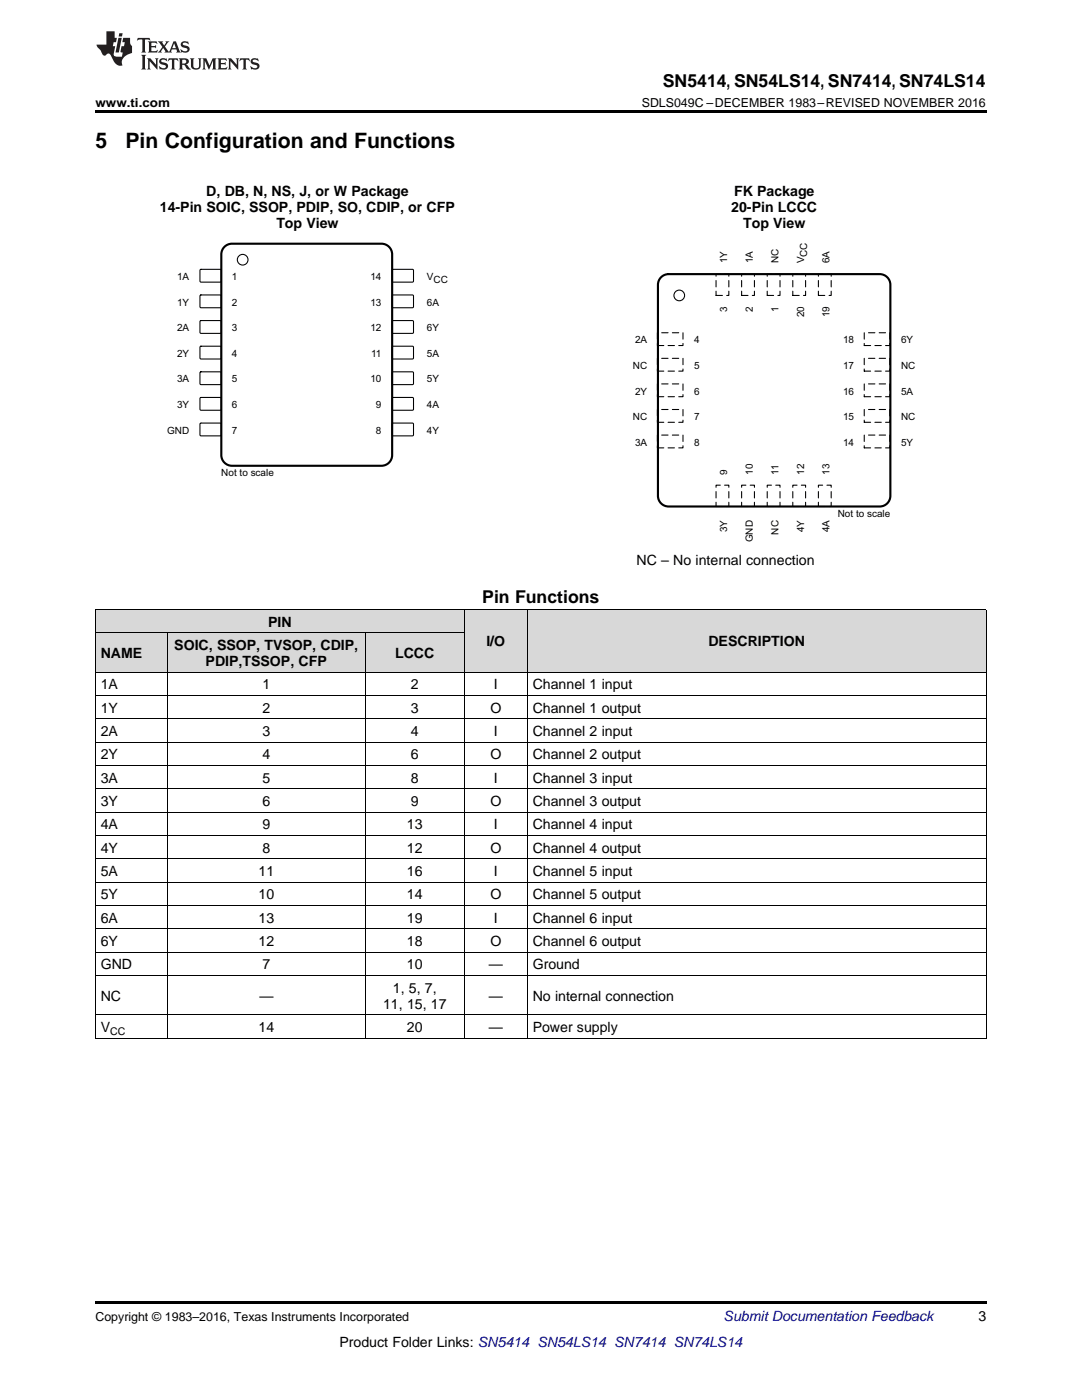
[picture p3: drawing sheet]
<svg xmlns="http://www.w3.org/2000/svg" width="216mm" height="279mm" viewBox="0 0 216 279" stroke-linecap="round" stroke-linejoin="round" font-family="sans-serif">
<g fill="#d8d8d8">
<path d="M92.7 121.7h12.5v12.5h-12.5z"/>
<path d="M105.2 121.7h91.6v12.5h-91.6z"/>
<path d="M19 126.4h14.4v7.8h-14.4z"/>
<path d="M33.4 126.4h39.5v7.8h-39.5z"/>
<path d="M72.9 126.4h19.8v7.8h-19.8z"/>
<path d="M19 121.7h14.4v4.7h-14.4z"/>
<path d="M33.4 121.7h39.5v4.7h-39.5z"/>
<path d="M72.9 121.7h19.8v4.7h-19.8z"/>
</g>
<path d="M19 207.2h.2zM72.8 207.2h.1zM92.6 207.2h.1zM105.1 207.2h.1zM196.7 207.2h.1zM19 259.7h177.8v.5h-177.8z" fill="#000"/>
<g fill="none" stroke="#000" stroke-width=".2">
<path d="M19 138.8h177.8M19 134.1h177.8M19 126.3h73.7M19 121.7h177.8M19.1 121.7v85.5M33.4 126.3v80.9M72.9 126.3v80.9M92.6 121.7v85.5M105.2 121.7v85.5M196.8 121.7v85.5M19 157.4h177.8M19 152.8h177.8"/>
<path d="M19 148.1h177.8M19 143.5h177.8M19 176.1h177.8M19 171.4h177.8M19 166.7h177.8M19 162.1h177.8M19 194.7h177.8M19 190h177.8M19 185.4h177.8M19 180.7h177.8M19 207.2h177.8M19 202.5h177.8"/>
</g>
<path d="M131.2 66.4h5.1v2.6h-5.1z" fill-rule="evenodd" fill="#fff"/>
<path d="M131.2 66.4h5.1v2.6h-5.1z" fill="none" stroke="#000" stroke-width=".21" stroke-dasharray="1.3 .9"/>
<path d="M131.2 71.5h5.1v2.6h-5.1z" fill-rule="evenodd" fill="#fff"/>
<path d="M131.2 71.5h5.1v2.6h-5.1z" fill="none" stroke="#000" stroke-width=".21" stroke-dasharray="1.3 .9"/>
<path d="M131.2 76.6h5.1v2.6h-5.1z" fill-rule="evenodd" fill="#fff"/>
<path d="M131.2 76.6h5.1v2.6h-5.1z" fill="none" stroke="#000" stroke-width=".21" stroke-dasharray="1.3 .9"/>
<path d="M131.2 81.7h5.1v2.6h-5.1z" fill-rule="evenodd" fill="#fff"/>
<path d="M131.2 81.7h5.1v2.6h-5.1z" fill="none" stroke="#000" stroke-width=".21" stroke-dasharray="1.3 .9"/>
<path d="M131.2 86.8h5.1v2.6h-5.1z" fill-rule="evenodd" fill="#fff"/>
<path d="M131.2 86.8h5.1v2.6h-5.1z" fill="none" stroke="#000" stroke-width=".21" stroke-dasharray="1.3 .9"/>
<path d="M142.9 96.8h2.5v4.3h-2.5z" fill-rule="evenodd" fill="#fff"/>
<path d="M142.9 96.8h2.5v4.3h-2.5z" fill="none" stroke="#000" stroke-width=".21" stroke-dasharray="1.3 .9"/>
<path d="M148 96.8h2.5v4.3h-2.5z" fill-rule="evenodd" fill="#fff"/>
<path d="M148 96.8h2.5v4.3h-2.5z" fill="none" stroke="#000" stroke-width=".21" stroke-dasharray="1.3 .9"/>
<path d="M153.1 96.8h2.5v4.3h-2.5z" fill-rule="evenodd" fill="#fff"/>
<path d="M153.1 96.8h2.5v4.3h-2.5z" fill="none" stroke="#000" stroke-width=".21" stroke-dasharray="1.3 .9"/>
<path d="M158.2 96.8h2.5v4.3h-2.5z" fill-rule="evenodd" fill="#fff"/>
<path d="M158.2 96.8h2.5v4.3h-2.5z" fill="none" stroke="#000" stroke-width=".21" stroke-dasharray="1.3 .9"/>
<path d="M163.3 96.8h2.6v4.3h-2.6z" fill-rule="evenodd" fill="#fff"/>
<path d="M163.3 96.8h2.6v4.3h-2.6z" fill="none" stroke="#000" stroke-width=".21" stroke-dasharray="1.3 .9"/>
<path d="M172.4 86.8h5.2v2.6h-5.2z" fill-rule="evenodd" fill="#fff"/>
<path d="M172.4 86.8h5.2v2.6h-5.2z" fill="none" stroke="#000" stroke-width=".21" stroke-dasharray="1.3 .9"/>
<path d="M172.4 81.7h5.2v2.6h-5.2z" fill-rule="evenodd" fill="#fff"/>
<path d="M172.4 81.7h5.2v2.6h-5.2z" fill="none" stroke="#000" stroke-width=".21" stroke-dasharray="1.3 .9"/>
<path d="M172.4 76.6h5.2v2.6h-5.2z" fill-rule="evenodd" fill="#fff"/>
<path d="M172.4 76.6h5.2v2.6h-5.2z" fill="none" stroke="#000" stroke-width=".21" stroke-dasharray="1.3 .9"/>
<path d="M172.4 71.5h5.2v2.6h-5.2z" fill-rule="evenodd" fill="#fff"/>
<path d="M172.4 71.5h5.2v2.6h-5.2z" fill="none" stroke="#000" stroke-width=".21" stroke-dasharray="1.3 .9"/>
<path d="M172.4 66.4h5.2v2.6h-5.2z" fill-rule="evenodd" fill="#fff"/>
<path d="M172.4 66.4h5.2v2.6h-5.2z" fill="none" stroke="#000" stroke-width=".21" stroke-dasharray="1.3 .9"/>
<path d="M163.3 54.7h2.6v4.3h-2.6z" fill-rule="evenodd" fill="#fff"/>
<path d="M163.3 54.7h2.6v4.3h-2.6z" fill="none" stroke="#000" stroke-width=".21" stroke-dasharray="1.3 .9"/>
<path d="M158.2 54.7h2.5v4.3h-2.5z" fill-rule="evenodd" fill="#fff"/>
<path d="M158.2 54.7h2.5v4.3h-2.5z" fill="none" stroke="#000" stroke-width=".21" stroke-dasharray="1.3 .9"/>
<path d="M153.1 54.7h2.5v4.3h-2.5z" fill-rule="evenodd" fill="#fff"/>
<path d="M153.1 54.7h2.5v4.3h-2.5z" fill="none" stroke="#000" stroke-width=".21" stroke-dasharray="1.3 .9"/>
<path d="M148 54.7h2.5v4.3h-2.5z" fill-rule="evenodd" fill="#fff"/>
<path d="M148 54.7h2.5v4.3h-2.5z" fill="none" stroke="#000" stroke-width=".21" stroke-dasharray="1.3 .9"/>
<path d="M142.9 54.7h2.5v4.3h-2.5z" fill-rule="evenodd" fill="#fff"/>
<path d="M142.9 54.7h2.5v4.3h-2.5z" fill="none" stroke="#000" stroke-width=".21" stroke-dasharray="1.3 .9"/>
<circle cx="135.5" cy="59" r="1.06" fill="none" stroke="#000" stroke-width=".21"/>
<path d="M131.9 55.3l.9-.5 .6-.1h42.1a2.13 2.13 0 0 1 2.2 2.1v42.2a2.13 2.13 0 0 1-2.2 2.1h-42.1a2.13 2.13 0 0 1-2.1-2.1v-42.2l.1-.5z" fill="none" stroke="#000" stroke-width=".43"/>
<path d="M40 53.8h4.1v2.4h-4.1z" fill-rule="evenodd" fill="#fff"/>
<path d="M40 53.8h4.1v2.4h-4.1z" fill="none" stroke="#000" stroke-width=".21"/>
<path d="M78.3 53.8h4.1v2.4h-4.1z" fill-rule="evenodd" fill="#fff"/>
<path d="M78.3 53.8h4.1v2.4h-4.1z" fill="none" stroke="#000" stroke-width=".21"/>
<path d="M40 58.9h4.1v2.5h-4.1z" fill-rule="evenodd" fill="#fff"/>
<path d="M40 58.9h4.1v2.5h-4.1z" fill="none" stroke="#000" stroke-width=".21"/>
<path d="M78.3 58.9h4.1v2.5h-4.1z" fill-rule="evenodd" fill="#fff"/>
<path d="M78.3 58.9h4.1v2.5h-4.1z" fill="none" stroke="#000" stroke-width=".21"/>
<path d="M40 64h4.1v2.5h-4.1z" fill-rule="evenodd" fill="#fff"/>
<path d="M40 64h4.1v2.5h-4.1z" fill="none" stroke="#000" stroke-width=".21"/>
<path d="M78.3 64h4.1v2.5h-4.1z" fill-rule="evenodd" fill="#fff"/>
<path d="M78.3 64h4.1v2.5h-4.1z" fill="none" stroke="#000" stroke-width=".21"/>
<path d="M40 69.2h4.1v2.4h-4.1z" fill-rule="evenodd" fill="#fff"/>
<path d="M40 69.2h4.1v2.4h-4.1z" fill="none" stroke="#000" stroke-width=".21"/>
<path d="M78.3 69.2h4.1v2.4h-4.1z" fill-rule="evenodd" fill="#fff"/>
<path d="M78.3 69.2h4.1v2.4h-4.1z" fill="none" stroke="#000" stroke-width=".21"/>
<path d="M40 74.3h4.1v2.4h-4.1z" fill-rule="evenodd" fill="#fff"/>
<path d="M40 74.3h4.1v2.4h-4.1z" fill="none" stroke="#000" stroke-width=".21"/>
<path d="M78.3 74.3h4.1v2.4h-4.1z" fill-rule="evenodd" fill="#fff"/>
<path d="M78.3 74.3h4.1v2.4h-4.1z" fill="none" stroke="#000" stroke-width=".21"/>
<path d="M40 79.4h4.1v2.4h-4.1z" fill-rule="evenodd" fill="#fff"/>
<path d="M40 79.4h4.1v2.4h-4.1z" fill="none" stroke="#000" stroke-width=".21"/>
<path d="M78.3 79.4h4.1v2.4h-4.1z" fill-rule="evenodd" fill="#fff"/>
<path d="M78.3 79.4h4.1v2.4h-4.1z" fill="none" stroke="#000" stroke-width=".21"/>
<path d="M40 84.5h4.1v2.4h-4.1z" fill-rule="evenodd" fill="#fff"/>
<path d="M40 84.5h4.1v2.4h-4.1z" fill="none" stroke="#000" stroke-width=".21"/>
<path d="M78.3 84.5h4.1v2.4h-4.1z" fill-rule="evenodd" fill="#fff"/>
<g fill="none" stroke="#000" stroke-width=".21">
<path d="M78.3 84.5h4.1v2.4h-4.1z"/>
<circle cx="48.4" cy="51.8" r="1.07"/>
</g>
<path d="M44.8 49.3l.9-.6 .6-.1h29.8a2.13 2.13 0 0 1 2.2 2.2v40a2.13 2.13 0 0 1-2.2 2.2h-29.8a2.13 2.13 0 0 1-2.1-2.2v-40v-.6z" fill="none" stroke="#000" stroke-width=".43"/>
<path d="M19 22h177.8v.5h-177.8z" fill="#000"/>
<g fill="#231f20">
<path d="M27.5 7.6l-.1 .5 .4-.2h.6v.1v2.1l-.2 .4h1l-.3-.4v-2.1l.1-.1h.5l.5 .2-.2-.5zM29.5 8.3l.2 .3v1.5l-.2 .4h1.8l.2-.6a1.04 1.04 0 0 1-1.3 .2v-.7h.6l.3 .2v-.6l-.3 .2h-.6v-.6l.8-.1 .4 .3-.2-.5zM31.5 8.3l.9 1.1-.9 1.1h.8l-.2-.2 .5-.7 .4 .7-.2 .2h1.5l-.1-.2 .1-.4h.9l.1 .4-.2 .2h1l-.3-.3-.7-1.9h-.5l-.9 2-.8-1 .9-1h-.8l.1 .3-.3 .5-.4-.6 .2-.2zM34.7 8.6l.4 1h-.7zM36.3 8.4a.63 .63 0 0 0-.2 .7 .63 .63 0 0 0 .6 .4l.6 .2 .1 .2a.75 .75 0 0 1-.7 .4 .75 .75 0 0 1-.6-.5l.1 .7 .1-.1a1.11 1.11 0 0 0 1.5-.6 1.13 1.13 0 0 0-1.2-.8l-.1-.4a1.04 1.04 0 0 1 1.2 .2l-.2-.5-.1 .1-.5-.2zM28.2 10.9l.2 .4v2.2l-.2 .4h1l-.3-.4v-2.2l.3-.4zM29.3 11.6l.3 .4v1.5l-.3 .4h.8l-.2-.4v-1.3l1.5 1.7v-1.9l.2-.4h-.7l.2 .4v.9l-1.1-1.3zM32 11.8a.62 .62 0 0 0-.2 .7 .62 .62 0 0 0 .6 .4l.6 .1 .1 .3a.76 .76 0 0 1-.7 .3 .76 .76 0 0 1-.6-.4l.1 .7 .1-.1a1.11 1.11 0 0 0 1.5-.6 1.13 1.13 0 0 0-1.2-.8l-.1-.4a1.04 1.04 0 0 1 1.2 .2l-.2-.6-.1 .1-.5-.1zM33.7 11.6l-.2 .6a.61 .61 0 0 1 .8-.3v1.6l-.2 .4h.9l-.2-.4v-1.6a.63 .63 0 0 1 .8 .3l-.2-.6zM35.6 11.6l.3 .4v1.5l-.3 .4h1l-.2-.2v-.8l.5 .2a.76 .76 0 0 0 1.2 .7l-1-1a.58 .58 0 0 0 .6-.5 .58 .58 0 0 0-.5-.6zM36.4 11.9h.1a.45 .45 0 0 1 .5 .1 .45 .45 0 0 1 .1 .5l-.7 .2zM37.9 11.6l.2 .2a2.17 2.17 0 0 0 .3 1.9 .99 .99 0 0 0 1.6-.6v-1.1l.2-.4h-.7l.2 .2a1.92 1.92 0 0 1-.2 1.8 .6 .6 0 0 1-.9-.5v-1.1l.2-.4zM40.4 11.6l.2 .4v1.5l-.2 .4h.7l-.2-.4v-1.4l.8 1.8 .8-1.8v1.4l-.2 .4h.9l-.2-.4v-1.5l.2-.4h-.8l-.6 1.5-.6-1.5zM43.4 11.6l.2 .4v1.5l-.2 .4h1.8l.2-.6a1.04 1.04 0 0 1-1.3 .1v-.6h.5l.4 .2v-.6l-.4 .2h-.5v-.7h.8l.3 .3-.1-.6zM45.5 11.6l.2 .4v1.5l-.2 .4h.7l-.2-.4v-1.3l1.5 1.7v-1.9l.2-.4h-.7l.2 .4v.9l-1.1-1.3zM47.9 11.6l-.1 .6a.61 .61 0 0 1 .8-.3v1.6l-.3 .4h1l-.3-.4 .1-1.6a.63 .63 0 0 1 .7 .3l-.1-.6zM50.2 11.8a.62 .62 0 0 0-.2 .7 .62 .62 0 0 0 .6 .4l.6 .1 .2 .3a.76 .76 0 0 1-.8 .3 .76 .76 0 0 1-.6-.4l.1 .7 .2-.1a1.11 1.11 0 0 0 1.5-.6 1.13 1.13 0 0 0-1.3-.8l-.1-.4a1.04 1.04 0 0 1 1.2 .2l-.1-.6-.2 .1-.5-.1z"/>
<path d="M21.2 6.3v2.6h-1.9l.1 .4 .7 .9a.91 .91 0 0 0 1 .8 .56 .56 0 0 1 .5-.3 .56 .56 0 0 1 .5 .3l.4 .8a1.53 1.53 0 0 0 1.9 1.2 1.54 1.54 0 0 1 1-2.1l.9-.3v-1.4a1.52 1.52 0 0 1-.3-1.6h-1.4l-.2 .8h.5l-.2 .8h-.4l-.2 1v.2l.4 .1-.2 .8a1.93 1.93 0 0 1-1.6-.3l.3-1.8h-.5l.2-.8h.4l.2-.8h-.4v-1.3zM23.6 7.6l-.6 2.9h.7l.6-2.9zM23.8 6.6l-.1 .7h.6l.2-.7z"/>
</g>
<g font-size="4.2">
<text x="19" y="29.6">5</text>
<text x="25" y="29.6">Pin Configuration and Functions</text>
</g>
<g font-size="3.5">
<text x="132.3" y="17.3">SN5414, SN54LS14, SN7414, SN74LS14</text>
<text x="96.2" y="120.4">Pin Functions</text>
</g>
<g font-size="2.8">
<text x="41.2" y="39.1">D, DB, N, NS, J, or W Package</text>
<text x="146.5" y="39.1">FK Package</text>
<text x="31.9" y="42.3">14-Pin SOIC, SSOP, PDIP, SO, CDIP, or CFP</text>
<text x="55.1" y="45.4">Top View</text>
<text x="145.9" y="42.3">20-Pin LCCC</text>
<text x="148.3" y="45.5">Top View</text>
<text x="127" y="112.7">NC – No internal connection</text>
<text x="53.5" y="125.1">PIN</text>
<text x="20.1" y="131.3">NAME</text>
<text x="34.8" y="129.8">SOIC, SSOP, TVSOP, CDIP,</text>
<text x="78.8" y="131.3">LCCC</text>
<text x="97" y="129">I/O</text>
<text x="141.4" y="129">DESCRIPTION</text>
<text x="20.1" y="137.6">1A</text>
<text x="41" y="132.9">PDIP,TSSOP, CFP</text>
<text x="52.4" y="137.6">1</text>
<text x="82" y="137.6">2</text>
<text x="98.6" y="137.6">I</text>
<text x="106.3" y="137.6">Channel 1 input</text>
<text x="20.1" y="142.2">1Y</text>
<text x="52.4" y="142.2">2</text>
<text x="82" y="142.2">3</text>
<text x="97.9" y="142.2">O</text>
<text x="106.3" y="142.2">Channel 1 output</text>
<text x="20.1" y="146.9">2A</text>
<text x="52.4" y="146.9">3</text>
<text x="82" y="146.9">4</text>
<text x="98.6" y="146.9">I</text>
<text x="106.3" y="146.9">Channel 2 input</text>
<text x="20.1" y="151.6">2Y</text>
<text x="52.4" y="151.6">4</text>
<text x="82" y="151.6">6</text>
<text x="97.9" y="151.6">O</text>
<text x="106.3" y="151.6">Channel 2 output</text>
<text x="20.1" y="156.2">3A</text>
<text x="20.1" y="160.9">3Y</text>
<text x="52.4" y="156.2">5</text>
<text x="52.4" y="160.9">6</text>
<text x="82" y="156.2">8</text>
<text x="82" y="160.9">9</text>
<text x="97.9" y="160.9">O</text>
<text x="98.6" y="156.2">I</text>
<text x="106.3" y="156.2">Channel 3 input</text>
<text x="106.3" y="160.9">Channel 3 output</text>
<text x="20.1" y="165.5">4A</text>
<text x="52.4" y="165.5">9</text>
<text x="81.2" y="165.5">13</text>
<text x="98.6" y="165.5">I</text>
<text x="106.3" y="165.5">Channel 4 input</text>
<text x="20.1" y="170.2">4Y</text>
<text x="52.4" y="170.2">8</text>
<text x="81.2" y="170.2">12</text>
<text x="97.9" y="170.2">O</text>
<text x="106.3" y="170.2">Channel 4 output</text>
<text x="20.1" y="174.8">5A</text>
<text x="20.1" y="179.5">5Y</text>
<text x="51.6" y="174.8">11</text>
<text x="51.6" y="179.5">10</text>
<text x="81.2" y="174.8">16</text>
<text x="81.2" y="179.5">14</text>
<text x="97.9" y="179.5">O</text>
<text x="98.6" y="174.8">I</text>
<text x="106.3" y="174.8">Channel 5 input</text>
<text x="106.3" y="179.5">Channel 5 output</text>
<text x="20.1" y="184.1">6A</text>
<text x="51.6" y="184.1">13</text>
<text x="81.2" y="184.1">19</text>
<text x="98.6" y="184.1">I</text>
<text x="106.3" y="184.1">Channel 6 input</text>
<text x="20.1" y="188.8">6Y</text>
<text x="51.6" y="188.8">12</text>
<text x="81.2" y="188.8">18</text>
<text x="97.9" y="188.8">O</text>
<text x="106.3" y="188.8">Channel 6 output</text>
<text x="20.1" y="193.5">GND</text>
<text x="52.4" y="193.5">7</text>
<text x="81.2" y="193.5">10</text>
<text x="97.5" y="193.5">—</text>
<text x="106.3" y="193.5">Ground</text>
<text x="20.1" y="199.7">NC</text>
<text x="51.8" y="199.7">—</text>
<text x="76.4" y="201.3">11, 15, 17</text>
<text x="78.4" y="198.1">1, 5, 7,</text>
<text x="97.5" y="199.7">—</text>
<text x="106.3" y="199.7">No internal connection</text>
<text x="20.1" y="206">V</text>
<text x="51.6" y="206">14</text>
<text x="81.2" y="206">20</text>
<text x="97.5" y="206">—</text>
<text x="106.3" y="206">Power supply</text>
<text x="195.3" y="263.6">3</text>
<text x="67.7" y="268.9">Product Folder Links: SN5414 SN54LS14 SN7414 SN74LS14</text>
</g>
<text font-size="2.8" fill="#0000c8" x="144.4" y="263.6">Submit Documentation Feedback</text>
<g font-size="2.5">
<text x="19" y="21.4">www.ti.com</text>
<text x="128.1" y="21.4">SDLS049C –DECEMBER 1983–REVISED NOVEMBER 2016</text>
<text x="19" y="263.6">Copyright © 1983–2016, Texas Instruments Incorporated</text>
</g>
<text font-size="2.1" x="22" y="206.5">CC</text>
<g font-size="2">
<text x="145.1" y="52.6" transform="rotate(-90 145.1 52.6)">1Y</text>
<text x="150.2" y="52.6" transform="rotate(-90 150.2 52.6)">1A</text>
<text x="155.3" y="52.6" transform="rotate(-90 155.3 52.6)">NC</text>
<text x="160.4" y="52.6" transform="rotate(-90 160.4 52.6)">V</text>
<text x="161" y="51.3" transform="rotate(-90 161 51.3)">CC</text>
<text x="165.5" y="52.6" transform="rotate(-90 165.5 52.6)">6A</text>
<text x="35.3" y="55.9">1A</text>
<text x="46.3" y="55.9">1</text>
<text x="73.9" y="55.9">14</text>
<text x="85.2" y="55.9">V</text>
<text x="86.5" y="56.5">CC</text>
<text x="35.3" y="61">1Y</text>
<text x="46.3" y="61">2</text>
<text x="73.9" y="61">13</text>
<text x="85.2" y="61">6A</text>
<text x="145.1" y="62.2" transform="rotate(-90 145.1 62.2)">3</text>
<text x="150.2" y="62.2" transform="rotate(-90 150.2 62.2)">2</text>
<text x="155.3" y="62.2" transform="rotate(-90 155.3 62.2)">1</text>
<text x="160.4" y="63.3" transform="rotate(-90 160.4 63.3)">20</text>
<text x="165.5" y="63.3" transform="rotate(-90 165.5 63.3)">19</text>
<text x="35.3" y="66.1">2A</text>
<text x="35.3" y="71.2">2Y</text>
<text x="46.3" y="66.1">3</text>
<text x="46.3" y="71.2">4</text>
<text x="73.9" y="66.1">12</text>
<text x="74.1" y="71.2">11</text>
<text x="85.2" y="66.1">6Y</text>
<text x="85.2" y="71.2">5A</text>
<text x="126.7" y="68.5">2A</text>
<text x="138.5" y="68.5">4</text>
<text x="168.2" y="68.5">18</text>
<text x="179.8" y="68.5">6Y</text>
<text x="35.3" y="76.3">3A</text>
<text x="46.3" y="76.3">5</text>
<text x="73.9" y="76.3">10</text>
<text x="85.2" y="76.3">5Y</text>
<text x="126.3" y="73.6">NC</text>
<text x="138.5" y="73.6">5</text>
<text x="168.2" y="73.6">17</text>
<text x="179.8" y="73.6">NC</text>
<text x="35.3" y="81.4">3Y</text>
<text x="46.3" y="81.4">6</text>
<text x="75" y="81.4">9</text>
<text x="85.2" y="81.4">4A</text>
<text x="126.3" y="83.9">NC</text>
<text x="126.7" y="78.7">2Y</text>
<text x="138.5" y="78.7">6</text>
<text x="138.5" y="83.9">7</text>
<text x="168.2" y="83.9">15</text>
<text x="168.2" y="78.7">16</text>
<text x="179.8" y="83.9">NC</text>
<text x="179.8" y="78.7">5A</text>
<text x="33.3" y="86.6">GND</text>
<text x="46.3" y="86.6">7</text>
<text x="75" y="86.6">8</text>
<text x="85.2" y="86.6">4Y</text>
<text x="126.7" y="89">3A</text>
<text x="138.5" y="89">8</text>
<text x="168.2" y="89">14</text>
<text x="179.8" y="89">5Y</text>
<text x="44.2" y="95.1">Not to scale</text>
<text x="145.1" y="94.7" transform="rotate(-90 145.1 94.7)">9</text>
<text x="150.2" y="94.7" transform="rotate(-90 150.2 94.7)">10</text>
<text x="155.3" y="94.7" transform="rotate(-90 155.3 94.7)">11</text>
<text x="160.4" y="94.7" transform="rotate(-90 160.4 94.7)">12</text>
<text x="165.5" y="94.7" transform="rotate(-90 165.5 94.7)">13</text>
<text x="145.1" y="106.3" transform="rotate(-90 145.1 106.3)">3Y</text>
<text x="155.3" y="106.7" transform="rotate(-90 155.3 106.7)">NC</text>
<text x="160.4" y="106.3" transform="rotate(-90 160.4 106.3)">4Y</text>
<text x="165.5" y="106.3" transform="rotate(-90 165.5 106.3)">4A</text>
<text x="167.2" y="103.3">Not to scale</text>
<text x="150.2" y="108.2" transform="rotate(-90 150.2 108.2)">GND</text>
</g>
</svg>
